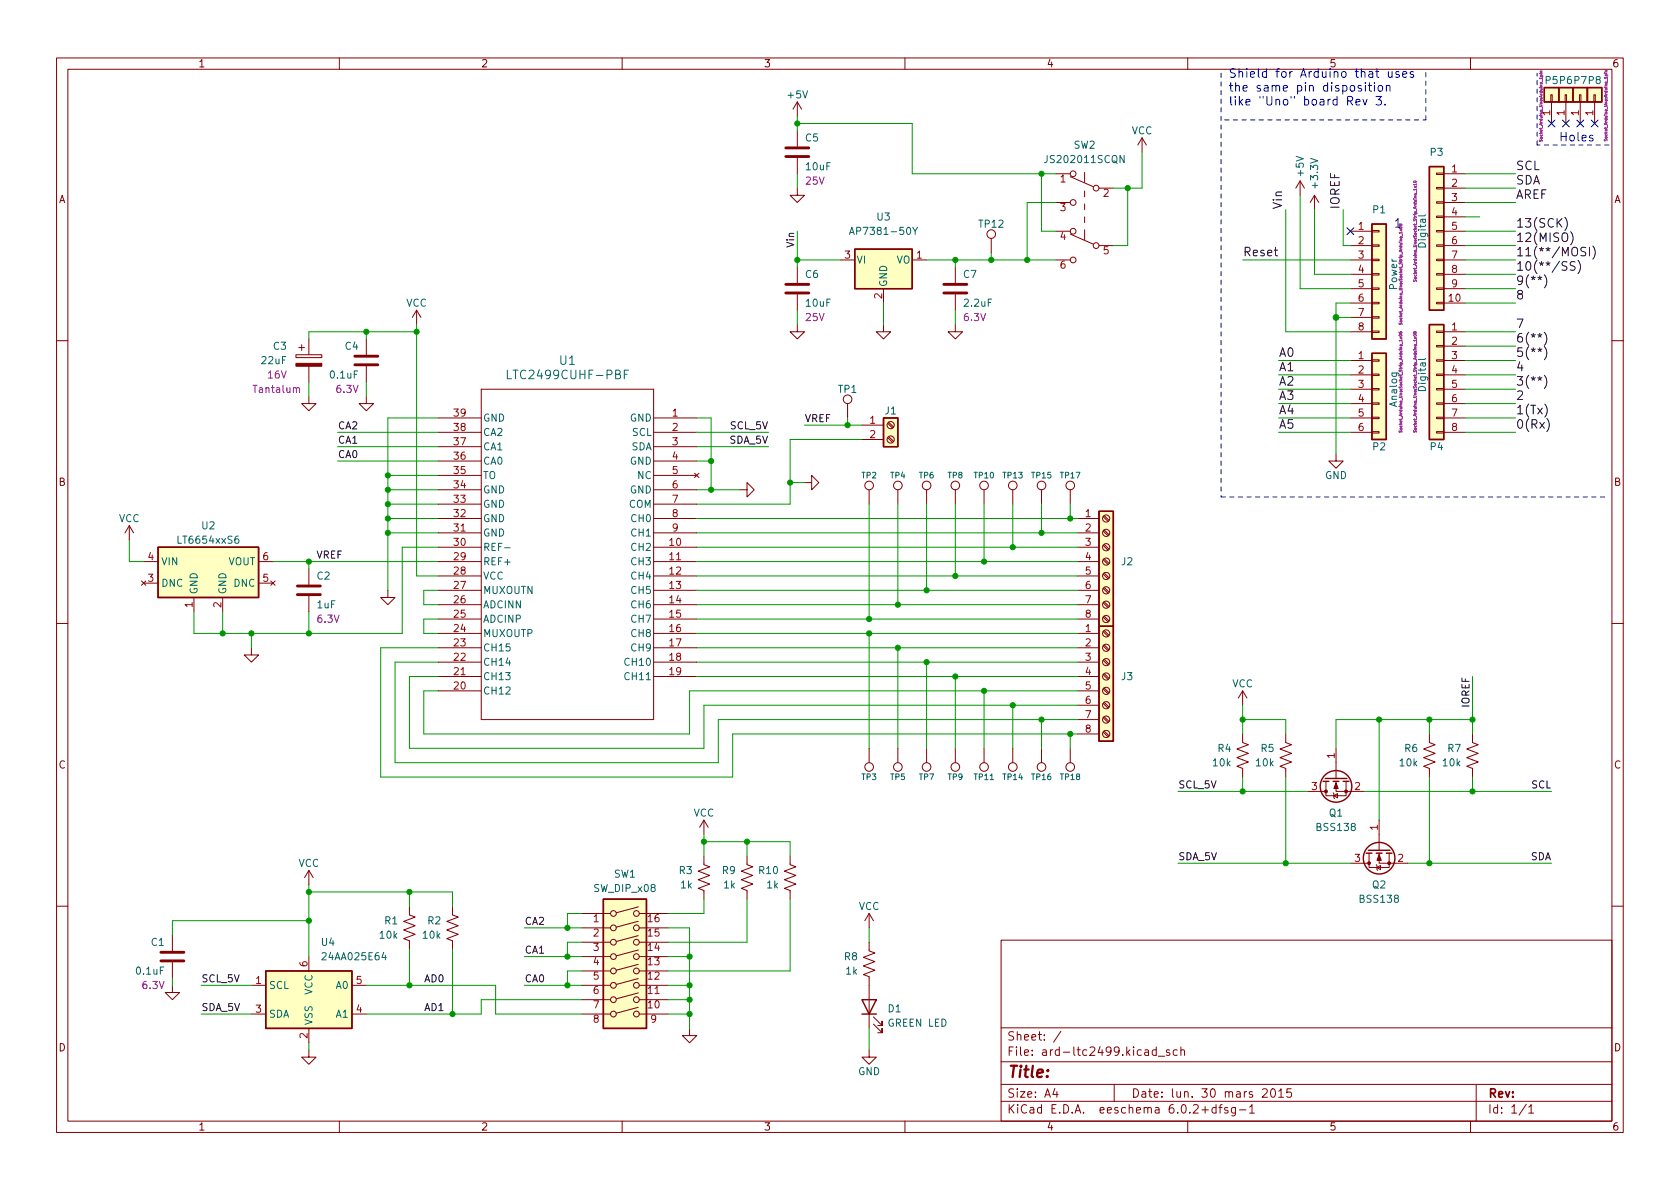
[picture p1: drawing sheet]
<svg xmlns="http://www.w3.org/2000/svg" width="297mm" height="210mm" viewBox="0 0 297 210" stroke-linecap="round" stroke-linejoin="round" font-family="sans-serif">
<g fill="none" stroke="#840000" stroke-width=".18">
<path d="M10 10.2h277v190.1h-277zM12 12.2h273v186.1h-273zM60 10.2v2M110 10.2v2M141 18v2.6M141 18l-.8 1.3M141 18l.7 1.3M160 10.2v2M210 10.2v2M260 10.2v2M274.2 16.8h.2v1.2h-.2zM274.3 18v3.8"/>
<path d="M276.7 16.8h.3v1.2h-.3zM276.9 18v3.8M279.3 16.8h.2v1.2h-.2zM279.4 18v3.8M281.8 16.8h.3v1.2h-.3zM281.9 18v3.8M141 33.3v1.2h1.2l-1.2 1.3-1.3-1.3h1.3M141 23.1v2.8M141 27.9v2.8M186.7 30.7h2.5M186.7 35.8h2.5M189.2 31.2l4.1 1.8"/>
<path d="M191.8 30.5v1.8M191.8 33.8v1M191.8 36.1v1M191.8 38.3v1.1M194.3 33.3h2.5M201.9 24.4l-.7 1.2M201.9 24.4v2.5M201.9 24.4l.8 1.2M229.9 32l-.8 1.3M229.9 32v2.5M229.9 32l.7 1.3M232.4 34.5l-.8 1.3"/>
<path d="M232.4 34.5v2.6M232.4 34.5l.8 1.3M254 38.2h1.3v.3h-1.3zM254 35.7h1.3v.2h-1.3zM254 33.1h1.3v.3h-1.3zM254 30.6h1.3v.3h-1.3zM255.3 30.7h3.8M255.3 33.3h3.8M255.3 35.8h3.8M255.3 38.3h3.8M54.6 59.9v2.8M64.8 59.9v2.8"/>
<path d="M73.7 54.9l-.8 1.2M73.7 54.9v2.5M73.7 54.9l.7 1.2M141 57.4v1.3h1.2l-1.2 1.2-1.3-1.2h1.3M141 47.2v2.8M141 52.1v2.8M148.6 46h2.5M156.2 57.4v1.3h1.3l-1.3 1.2-1.3-1.2h1.3M156.2 51v2.6M161.3 46h2.5M168.9 57.4v1.3h1.3l-1.3 1.2-1.3-1.2h1.3M168.9 47.2v2.8"/>
<path d="M168.9 52.1v2.8M175.3 42.2v2.5M186.7 46h2.5M186.7 40.9h2.5M189.2 41.4l4.1 1.8M191.8 40.6v1.8M194.3 43.4h2.5M238.8 46h3.8M238.8 40.9h3.8M238.8 43.4h3.8M238.8 58.7h3.8M238.8 53.6h3.8"/>
<path d="M238.8 48.5h3.8M238.8 51h3.8M238.8 56.1h3.8M242.6 58.5h1.2v.3h-1.2zM242.6 56h1.2v.3h-1.2zM242.6 53.5h1.2v.2h-1.2zM242.6 50.9h1.2v.3h-1.2zM242.6 48.4h1.2v.2h-1.2zM242.6 45.8h1.2v.3h-1.2zM242.6 43.3h1.2v.3h-1.2zM242.6 40.8h1.2v.2h-1.2zM254 58.5h1.3v.3h-1.3z"/>
<path d="M254 53.5h1.3v.2h-1.3zM254 50.9h1.3v.3h-1.3zM254 48.4h1.3v.2h-1.3zM254 45.8h1.3v.3h-1.3zM254 43.3h1.3v.3h-1.3zM254 40.8h1.3v.2h-1.3zM255.3 46h3.8M255.3 40.9h3.8M255.3 43.4h3.8M255.3 58.7h3.8M255.3 53.6h3.8M255.3 48.5h3.8"/>
<path d="M255.3 51h3.8M10 60.2h2M52.3 62.7h4.6v.5h-4.6zM52.8 61.5h1M53.3 61v1M54.6 70.1v1.3h1.3l-1.3 1.2-1.3-1.2h1.3M54.6 64.8v2.8M64.8 70.1v1.3h1.2l-1.2 1.2-1.3-1.2h1.3M64.8 64.8v2.8M77.5 73.9h7.6M77.5 76.4h7.6M77.5 79h7.6"/>
<path d="M85.1 68.8h30.5v58.4h-30.5zM115.6 73.9h7.6M115.6 76.4h7.6M115.6 79h7.6M149.9 71.4v2.5M152.4 75.2h3.8M152.4 77.7h3.8M156.9 77.4l.9 .8M156.9 74.8l.9 .9M157.1 77.2l.9 .8M157.1 74.7l.9 .8M238.8 68.8h3.8"/>
<path d="M238.8 73.9h3.8M238.8 76.4h3.8M238.8 63.7h3.8M238.8 66.3h3.8M238.8 71.4h3.8M242.6 76.3h1.2v.3h-1.2zM242.6 73.8h1.2v.2h-1.2zM242.6 71.2h1.2v.3h-1.2zM242.6 68.7h1.2v.3h-1.2zM242.6 66.2h1.2v.2h-1.2zM242.6 63.6h1.2v.3h-1.2zM254 76.3h1.3v.3h-1.3z"/>
<path d="M254 73.8h1.3v.2h-1.3zM254 71.2h1.3v.3h-1.3zM254 68.7h1.3v.3h-1.3zM254 66.2h1.3v.2h-1.3zM254 63.6h1.3v.3h-1.3zM254 61.1h1.3v.2h-1.3zM255.3 68.8h3.8M255.3 73.9h3.8M255.3 76.4h3.8M255.3 63.7h3.8M255.3 66.3h3.8M255.3 71.4h3.8"/>
<path d="M255.3 61.2h3.8M285 60.2h2M22.9 93l-.8 1.2M22.9 93v2.5M22.9 93l.7 1.2M25.4 99.3h2.5M45.7 99.3h2.6M77.5 99.3h7.6M77.5 96.8h7.6M77.5 94.2h7.6M77.5 91.7h7.6M77.5 89.1h7.6"/>
<path d="M77.5 86.6h7.6M77.5 84.1h7.6M77.5 81.5h7.6M115.6 99.3h7.6M115.6 96.8h7.6M115.6 94.2h7.6M115.6 91.7h7.6M115.6 89.1h7.6M115.6 86.6h7.6M115.6 84.1h7.6M115.6 81.5h7.6M122.8 83.7l.8 .7"/>
<path d="M123.6 83.7l-.8 .7M130.8 86.6h1.3v-1.3l1.2 1.3-1.2 1.3v-1.3M142.2 85.3h1.3v-1.2l1.3 1.2-1.3 1.3v-1.3M153.7 86.6v2.5M158.7 86.6v2.5M163.8 86.6v2.5M168.9 86.6v2.5M174 86.6v2.5M179.1 86.6v2.5M184.1 86.6v2.5M189.2 86.6v2.5M190.5 99.3h3.8"/>
<path d="M190.5 96.8h3.8M190.5 94.2h3.8M190.5 91.7h3.8M195 99l.9 .8M195 96.4l.9 .9M195 93.9l.9 .8M195 91.4l.9 .8M195.2 98.8l.9 .8M195.2 96.3l.9 .8M195.2 93.7l.9 .9M195.2 91.2l.9 .8M236.2 80.3v1.2h1.3l-1.3 1.3-1.3-1.3h1.3"/>
<path d="M10 110.2h2M25 102.7l.8 .8M25.4 103.1h2.5M25.8 102.7l-.8 .8M34.3 105.7v2.5M39.4 105.7v2.5M44.4 114.5v1.3h1.3l-1.3 1.3-1.2-1.3h1.2M45.7 103.1h2.6M47.9 102.7l.7 .8M48.6 102.7l-.7 .8M54.6 100.6v2.8M54.6 105.4v2.8"/>
<path d="M68.6 104.4v1.3h1.2l-1.2 1.2-1.3-1.2h1.3M77.5 112h7.6M77.5 114.5h7.6M77.5 117.1h7.6M77.5 119.6h7.6M77.5 101.8h7.6M77.5 104.4h7.6M77.5 106.9h7.6M77.5 109.5h7.6M115.6 112h7.6M115.6 114.5h7.6M115.6 117.1h7.6"/>
<path d="M115.6 119.6h7.6M115.6 101.8h7.6M115.6 104.4h7.6M115.6 106.9h7.6M115.6 109.5h7.6M190.5 112h3.8M190.5 114.5h3.8M190.5 117.1h3.8M190.5 119.6h3.8M190.5 101.8h3.8M190.5 104.4h3.8M190.5 106.9h3.8"/>
<path d="M190.5 109.5h3.8M195 119.3l.9 .8M195 116.8l.9 .8M195 114.2l.9 .9M195 111.7l.9 .8M195 109.1l.9 .9M195 106.6l.9 .8M195 104.1l.9 .8M195 101.5l.9 .9M195.2 119.1l.9 .9M195.2 116.6l.9 .8M195.2 114l.9 .9"/>
<path d="M195.2 111.5l.9 .8M195.2 109l.9 .8M195.2 106.4l.9 .9M195.2 103.9l.9 .8M195.2 101.3l.9 .9M285 110.2h2M77.5 122.2h7.6M153.7 132.3v2.6M158.7 132.3v2.6M163.8 132.3v2.6M168.9 132.3v2.6M174 132.3v2.6"/>
<path d="M179.1 132.3v2.6M184.1 132.3v2.6M189.2 132.3v2.6M190.5 122.2h3.8M190.5 124.7h3.8M190.5 127.2h3.8M190.5 129.8h3.8M195 129.5l.9 .8M195 126.9l.9 .9M195 124.4l.9 .8M195 121.8l.9 .9M195.2 129.3l.9 .8"/>
<path d="M195.2 126.7l.9 .9M195.2 124.2l.9 .8M195.2 121.7l.9 .8M219.7 129.8v1.5l1 .4-2 .8 2 .7-2 .8 2 .7-2 .8 1 .4v1.5M219.7 122.2l-.8 1.2M219.7 122.2v2.5M219.7 122.2l.8 1.2M227.3 129.8v1.5l1 .4-2 .8 2 .7-2 .8 2 .7-2 .8 1 .4v1.5M231.1 139.9h3.3M234.4 138.2v2.5h3.6v-2.5M236.2 138.2v1.7h5.1M236.2 132.3v5.4"/>
<path d="M252.7 129.8v1.5l1 .4-2 .8 2 .7-2 .8 2 .7-2 .8 1 .4v1.5M260.3 129.8v1.5l1.1 .4-2.1 .8 2.1 .7-2.1 .8 2.1 .7-2.1 .8 1 .4v1.5M54.6 153.9v2.6M54.6 153.9l-.8 1.3M54.6 153.9l.8 1.3M124.5 151.4v1.5l1 .4-2.1 .7 2.1 .8-2.1 .8 2.1 .7-2.1 .8 1.1 .4v1.5M124.5 145v2.6M124.5 145l-.8 1.3M124.5 145l.7 1.3M132.1 151.4v1.5l1 .4-2 .7 2 .8-2 .8 2 .7-2 .8 1 .4v1.5M139.7 151.4v1.5l1 .4-2 .7 2 .8-2 .8 2 .7-2 .8 1 .4v1.5M235.7 140.2l.1 .1v.8l.2 .1"/>
<path d="M235.8 140.7l.7-.4v.8zM238.8 152.6h3.3M242.1 150.9v2.5h3.5v-2.5M243.3 152.9l.2 .1v.8l.1 .1M243.5 153.4l.6-.4v.8zM243.8 150.9v1.7h5.1M243.8 145v5.4M10 160.2h2M30.5 174.2v1.3h1.2l-1.2 1.3-1.3-1.3h1.3M30.5 165.3v2.8M30.5 170.2v2.8M44.4 174.2h2.6"/>
<path d="M44.4 179.3h2.6M54.6 169.2v2.5M62.2 174.2h2.6M62.2 179.3h2.6M72.4 160.3v1.5l1 .4-2 .7 2 .8-2 .8 2 .7-2 .8 1 .4v1.5M80 160.3v1.5l1 .4-2 .7 2 .8-2 .8 2 .7-2 .8 1 .4v1.5M102.9 174.2h5M102.9 179.3h5M102.9 161.5h5M102.9 176.8h5M102.9 171.7h5M102.9 169.2h5"/>
<path d="M102.9 166.6h5M102.9 164.1h5M112.9 178.1l-3.9 1.1M112.9 175.6l-3.9 1M112.9 173l-3.9 1.1M112.9 170.5l-3.9 1.1M112.9 168l-3.9 1M112.9 165.4l-3.9 1.1M112.9 162.9l-3.9 1.1M112.9 160.4l-3.9 1M113 174.2h5.1M113 179.3h5.1"/>
<path d="M113 161.5h5.1M113 176.8h5.1M113 171.7h5.1M113 169.2h5.1M113 166.6h5.1M113 164.1h5.1M153.7 166.6v1.5l1 .4-2 .8 2 .7-2 .8 2 .8-2 .7 1 .4v9.2M153.7 161.5v2.6M153.7 161.5l-.8 1.3M153.7 161.5l.7 1.3M154.4 179.8l1.6 1.6v-.8v.8h-.8M177 166.3h108v32h-108z"/>
<path d="M285 160.2h2M54.6 185.7v1.2h1.3l-1.3 1.3-1.3-1.3h1.3M54.6 181.9v2.5M60 198.3v2M110 198.3v2M121.9 181.9v1.2h1.3l-1.3 1.3-1.3-1.3h1.3M153.7 185.7v1.2h1.2l-1.2 1.3-1.3-1.3h1.3M154.4 181.1l1.6 1.5v-.7v.7h-.8M160 198.3v2M177 194.8h108M177 191.8h108M177 187.8h108"/>
<path d="M177 181.8h108M186.5 192.5l-.4 1h1M186.9 193v1M187.6 182.4l-1.3 1.9M197 191.8v3M204.4 185.7l-.4-.1-.3 .3v.4l.2 .3h.5M204.4 185.1v1.5M204.8 186.8h1.1M206.8 185.7l-.4-.1-.2 .2 .1 .3 .5 .1v.4h-.6M208.1 185.7l-.4-.1-.3 .3v.4l.2 .3h.5M208.8 185.8l.2-.2 .4 .1v.9M208.8 185.1v1.5"/>
<path d="M210 198.3v2M215 195.9l-.4-.1-.3 .3v.4l.1 .3h.6M215 195.3v1.5M215.5 195.8h.6M216.1 195.3l-.4 .2v1.3M217.1 195.9l-.4-.1-.2 .2 .1 .3 .5 .1v.4h-.6M218.4 195.8v1.2l-.3 .3h-.3M218.4 195.9l-.4-.1-.3 .3v.4l.2 .3h.5M219.1 196.3h1.2M220.9 195.8l.5-.5v1.5M220.9 196.8h.9M223.2 192.7l.6-.2 .2 .2 .1 .3-1 1h1"/>
<path d="M224.8 192.7l.2-.2a.81 .81 0 0 1 .6 .7 .81 .81 0 0 1-.3 .8h-.2a.81 .81 0 0 1-.3-1.3zM226.1 193l.4-.5v1.5M226.1 194h.8M228.3 192.5h-.7l-.1 .7 .2-.1 .5 .1 .2 .2-.1 .5-.2 .1-.6-.1M260 198.3v2M261 191.8v6.5M269.9 195.3l-1.3 1.9M270.3 195.8l.4-.5v1.5M270.3 196.8h.9"/>
<circle cx="189.7" cy="35.8" r=".51"/>
<circle cx="189.7" cy="30.7" r=".51"/>
<circle cx="193.8" cy="33.3" r=".51"/>
<circle cx="175.3" cy="41.4" r=".76"/>
<circle cx="189.7" cy="40.9" r=".51"/>
<circle cx="189.7" cy="46" r=".51"/>
<circle cx="193.8" cy="43.4" r=".51"/>
<circle cx="149.9" cy="70.6" r=".76"/>
<circle cx="157.5" cy="75.2" r=".63"/>
<circle cx="157.5" cy="77.7" r=".63"/>
<circle cx="153.7" cy="85.8" r=".76"/>
<circle cx="158.7" cy="85.8" r=".76"/>
<circle cx="163.8" cy="85.8" r=".76"/>
<circle cx="168.9" cy="85.8" r=".76"/>
<circle cx="174" cy="85.8" r=".76"/>
<circle cx="179.1" cy="85.8" r=".76"/>
<circle cx="184.1" cy="85.8" r=".76"/>
<circle cx="189.2" cy="85.8" r=".76"/>
<circle cx="195.6" cy="94.2" r=".63"/>
<circle cx="195.6" cy="96.8" r=".63"/>
<circle cx="195.6" cy="91.7" r=".63"/>
<circle cx="195.6" cy="99.3" r=".63"/>
<circle cx="195.6" cy="101.8" r=".63"/>
<circle cx="195.6" cy="119.6" r=".63"/>
<circle cx="195.6" cy="114.5" r=".63"/>
<circle cx="195.6" cy="109.5" r=".63"/>
<circle cx="195.6" cy="117.1" r=".63"/>
<circle cx="195.6" cy="104.4" r=".63"/>
<circle cx="195.6" cy="106.9" r=".63"/>
<circle cx="195.6" cy="112" r=".63"/>
<circle cx="153.7" cy="135.6" r=".76"/>
<circle cx="158.7" cy="135.6" r=".76"/>
<circle cx="163.8" cy="135.6" r=".76"/>
<circle cx="168.9" cy="135.6" r=".76"/>
<circle cx="174" cy="135.6" r=".76"/>
<circle cx="179.1" cy="135.6" r=".76"/>
<circle cx="184.1" cy="135.6" r=".76"/>
<circle cx="189.2" cy="135.6" r=".76"/>
<circle cx="195.6" cy="124.7" r=".63"/>
<circle cx="195.6" cy="122.2" r=".63"/>
<circle cx="195.6" cy="127.2" r=".63"/>
<circle cx="195.6" cy="129.8" r=".63"/>
<circle cx="108.5" cy="166.6" r=".51"/>
<circle cx="108.5" cy="179.3" r=".51"/>
<circle cx="108.5" cy="164.1" r=".51"/>
<circle cx="108.5" cy="176.8" r=".51"/>
<circle cx="108.5" cy="174.2" r=".51"/>
<circle cx="108.5" cy="169.2" r=".51"/>
<circle cx="108.5" cy="161.5" r=".51"/>
<circle cx="108.5" cy="171.7" r=".51"/>
<circle cx="112.5" cy="179.3" r=".51"/>
<circle cx="112.5" cy="161.5" r=".51"/>
<circle cx="112.5" cy="166.6" r=".51"/>
<circle cx="112.5" cy="169.2" r=".51"/>
<circle cx="112.5" cy="164.1" r=".51"/>
<circle cx="112.5" cy="176.8" r=".51"/>
<circle cx="112.5" cy="174.2" r=".51"/>
<circle cx="112.5" cy="171.7" r=".51"/>
</g>
<path d="M138.9 27.7h4.1M138.9 26.2h4.1M138.9 51.8h4.1M138.9 50.3h4.1M166.9 51.8h4M166.9 50.3h4M62.7 64.5h4.1M62.7 63h4.1M52.6 105.2h4M52.6 103.6h4M28.4 169.9h4.1M28.4 168.4h4.1" fill="none" stroke="#840000" stroke-width=".51"/>
<g fill="#ffffc2" stroke="#ffffc2" stroke-width=".18">
<path d="M156.2 73.9h2.5v5.1h-2.5z"/>
<path d="M27.9 96.8h17.8v8.9h-17.8z"/>
<path d="M194.3 110.7h2.5v20.4h-2.5z"/>
<path d="M47 171.7h15.2v10.2h-15.2z"/>
<path d="M151.1 44.1h10.2v6.9h-10.2z"/>
<path d="M242.6 62.5h2.5v15.2h-2.5z"/>
<path d="M252.7 57.4h2.6v20.3h-2.6z"/>
<path d="M194.3 90.4h2.5v20.3h-2.5z"/>
<path d="M275.6 15.5h2.5v2.5h-2.5z"/>
<path d="M278.1 15.5h2.6v2.5h-2.6z"/>
<path d="M106.7 159h7.6v22.9h-7.6z"/>
<path d="M252.7 29.5h2.6v25.4h-2.6z"/>
<path d="M242.6 39.6h2.5v20.3h-2.5z"/>
<path d="M273 15.5h2.6v2.5h-2.6z"/>
<path d="M280.7 15.5h2.5v2.5h-2.5z"/>
</g>
<g fill="none" stroke="#840000" stroke-width=".25">
<path d="M273 15.5h2.6v2.5h-2.6zM275.6 15.5h2.5v2.5h-2.5zM278.1 15.5h2.6v2.5h-2.6zM280.7 15.5h2.5v2.5h-2.5zM242.6 39.6h2.5v20.3h-2.5zM252.7 29.5h2.6v25.4h-2.6zM151.1 44.1h10.2v6.9h-10.2zM252.7 57.4h2.6v20.3h-2.6zM156.2 73.9h2.5v5.1h-2.5zM242.6 62.5h2.5v15.2h-2.5zM27.9 96.8h17.8v8.9h-17.8zM194.3 90.4h2.5v20.3h-2.5z"/>
<path d="M194.3 110.7h2.5v20.4h-2.5zM233.9 138.2h1M234.3 137.7h3.8M235.7 138.2h1M237.5 138.2h1M106.7 159h7.6v22.9h-7.6zM241.6 150.9h1M241.9 150.4h3.8M243.3 150.9h1M245.1 150.9h1M47 171.7h15.2v10.2h-15.2zM152.4 176.8h2.5l-1.2 2.5z"/>
<path d="M152.4 179.3h2.5"/>
<circle cx="236.2" cy="139.1" r="2.79"/>
<circle cx="243.8" cy="151.8" r="2.79"/>
</g>
<g fill="none" stroke="#006464" stroke-width=".18">
<path d="M198.8 27.5v1.3l-.8-1.3v1.3M252 38l-.1 .2h-1.1M150.2 41.5l.4-1.3 .4 1.3M150.3 41.1h.6M161.4 40.2l.4 .7 .4-.7M161.8 40.9v.6M89.7 65.5v1.5h.7M110.4 66.2h.5M111.1 65.5h-.7v1.5M252 63.4l-.1 .2h-1.1M42.1 94.8l-.3 .1a.85 .85 0 0 0 0 1.2l.4-.1v-.5l-.2-.2h-.4l-.1 .2M89.2 96.9h1"/>
<path d="M67.8 168.4l-.3 .9h.8"/>
</g>
<g fill="none" stroke="#840084" stroke-width=".18">
<path d="M272.2 13h.1M272.3 13.5h.5M272.3 13h.4M272.3 12.8h.4M272.4 13.5v-.3l.2 .1v.2M272.7 12.5l-.3 .1v.2M283.6 12.9h.1M283.8 12.9h.3M283.8 12.7h.3M284.1 13.4v-.2h-.3v.2h.5M284.1 12.5h-.3l.1 .2M250 32a.24 .24 0 0 1 .2 0 .24 .24 0 0 1 .2 .2 .24 .24 0 0 1-.3 .1 .24 .24 0 0 1-.2-.2z"/>
<path d="M250.1 32.9l.3 .3M250.4 32.6h-.5l.2 .2M250.4 32.5v.3M250.4 33.4v.3M250.4 32.9l-.3 .3M272.2 24.7v.3l.4-.3v.3M283.7 24.6v.3l.4-.3v.3M247.4 58.7l.1 .2 .3 .1v-.3h-.2l.1 .3M247.4 59.2a.24 .24 0 0 1 .3-.1 .24 .24 0 0 1 .2 .3h-.1a.24 .24 0 0 1-.2 .1 .24 .24 0 0 1-.2-.3zM247.4 57.1v.3l.4-.3 .1 .3M247.5 59.6l.4 .3M247.9 41v.3"/>
<path d="M247.9 59.6l-.4 .3M249.9 49.5l.1 .3 .3-.3 .1 .3M250 59.2a.24 .24 0 0 1 .2-.1 .24 .24 0 0 1 .2 .3 .24 .24 0 0 1-.3 .1 .24 .24 0 0 1-.2-.3zM250.1 59.6l.3 .3M250.1 58.8l.1-.1 .2 .1-.2 .2-.1-.3h-.2l.1 .2h.1M250.4 59.6l-.3 .3M52.4 68.7l.2-.1h.3l.1 .8M247.4 76.2v.2l.4-.2 .1 .2M247.9 60v.3M249.9 76.2l.1 .2 .3-.2 .1 .2M250.4 60v.3"/>
</g>
<g fill="#840000" stroke="#840000" stroke-width=".18">
<path d="M243.8 151.1l.4 1h-.7z"/>
<path d="M236.2 138.4l.4 1h-.8z"/>
<path d="M52.3 64.3h4.6v.5h-4.6z"/>
<circle cx="245.6" cy="152.6" r=".25"/>
<circle cx="242.1" cy="152.6" r=".25"/>
<circle cx="238" cy="139.9" r=".25"/>
<circle cx="234.4" cy="139.9" r=".25"/>
</g>
<g fill="none" stroke="#0f0f0f" stroke-width=".18">
<path d="M276.7 38.4a1.75 1.75 0 0 1 0 2.3M273.1 58.7a1.74 1.74 0 0 1 0 2.4M273.1 48.6a1.74 1.74 0 0 1 0 2.3M277.7 41a1.75 1.75 0 0 1 0 2.3M278.5 46.3h-.6l-.3 .3 .2 .3 .6 .3v.4l-.2 .2-.6-.1M279 46a1.74 1.74 0 0 1 0 2.4M280.4 43.8l-.6-.1-.3 .3 .2 .4 .6 .3v.4l-.2 .1h-.6M281 43.7v1.5M281.6 43.5a1.75 1.75 0 0 1 0 2.3M273.1 66.4a1.74 1.74 0 0 1 0 2.3M273.1 61.3a1.74 1.74 0 0 1 0 2.3M273.1 71.4a1.75 1.75 0 0 1 0 2.4"/>
<path d="M273.5 74a1.75 1.75 0 0 1 0 2.3"/>
</g>
<g fill="none" stroke="#0000c2" stroke-width=".18">
<path d="M239.7 18.1l.8-.2-.1-.3h-.4l-.3 .2 .1 .7h.6M240.7 15.2l-.4-.1-.2 .2 .1 .2 .5 .2v.4h-.6M241 17.6l.3 1 .4-1M241.4 14.6v.1M241.4 15.1v1M241.9 15.1h.6M242.1 14.6v1.3l.4 .2M243 14.6v.1M243 15.1v1M243.3 17.1h.9l-.5 .5 .5 .2v.6l-.2 .2h-.5l-.2-.2M243.7 15.3l.3-.2 .4 .2 .1 .5-.2 .3h-.3l-.3-.1zM244.9 18.4v.2"/>
<path d="M245.1 15.3l.2-.2 .4 .1 .1 .9M245.1 15.1v1M245.5 12.7v.9l.4 .1 .2-.2M246.1 12.7v1M247.4 12.7h-.4l-.2 .2 .1 .2 .5 .1v.4h-.6M248 13.2l.7-.2v-.3h-.5l-.2 .2 .1 .7h.6M249.9 12.7h-.4l-.2 .2 .1 .2 .5 .1v.4h-.6M281.6 24l-.3-.1-.3 .2 .1 .2 .5 .2v.4h-.6"/>
</g>
<path d="M215.9 12.9v75M216.5 21.2h35.6M252.1 21.2v-8.9M271.8 25.6v-12.7M284.5 25.6h-12.7M215.9 87.9h68.6" fill="none" stroke="#0000c2" stroke-width=".18" stroke-dasharray=".8 .8"/>
<g fill="none" stroke="#009600" stroke-width=".18">
<path d="M141 20.6v2.5M141 30.7v2.6M141 21.8h20.3v8.9h25.4M184.1 30.7v10.2h2.6M186.7 35.8h-5.1v10.2M199.4 33.3v10.1h-2.6M201.9 26.9v6.4h-5.1M227.3 37.1v21.6h11.5M229.9 34.5v16.5h8.9M232.4 37.1v11.4h6.4M237.5 37.1v6.3h1.3M259.1 35.8h8.9"/>
<path d="M259.1 33.3h8.9M259.1 38.3h2.5M259.1 30.7h8.9M64.8 58.7v1.2M73.7 58.7h-19.1v1.2M73.7 57.4v44.4h3.8M141 40.9v6.3M141 54.9v2.5M141 46h7.6M156.2 53.6v3.8M163.8 46h22.9M168.9 46v1.2"/>
<path d="M168.9 54.9v2.5M175.3 44.7v1.3M219.7 46h19.1M236.2 56.1h2.6M238.8 53.6h-2.6v26.7M259.1 53.6h8.9M259.1 58.7h8.9M259.1 48.5h8.9M259.1 40.9h8.9M259.1 51h8.9M259.1 43.4h8.9M259.1 46h8.9"/>
<path d="M54.6 67.6v2.5M59.7 76.4h17.8M59.7 79h17.8M64.8 67.6v2.5M77.5 73.9h-8.9v30.5M123.2 76.4h12.7M123.2 73.9h2.5v12.7M123.2 79h12.7M142.2 75.2h10.2M149.9 73.9v1.3M152.4 77.7h-12.7v11.4h-16.5M226.1 68.8h12.7"/>
<path d="M226.1 76.4h12.7M226.1 73.9h12.7M226.1 63.7h12.7M226.1 66.3h12.7M226.1 71.4h12.7M259.1 68.8h8.9M259.1 76.4h8.9M259.1 73.9h8.9M259.1 63.7h8.9M259.1 66.3h8.9M259.1 71.4h8.9M259.1 61.2h8.9"/>
<path d="M22.9 95.5v3.8h2.5M48.3 99.3h29.2M54.6 99.3v1.3M59.7 81.5h17.8M68.6 91.7h8.9M68.6 94.2h8.9M68.6 89.1h8.9M68.6 84.1h8.9M68.6 86.6h8.9M77.5 96.8h-6.4v15.2h-36.8v-3.8M123.2 99.3h67.3M123.2 91.7h67.3"/>
<path d="M123.2 94.2h67.3M123.2 96.8h67.3M123.2 81.5h2.5M123.2 86.6h7.6M139.7 85.3h2.5M153.7 89.1v20.4M158.7 89.1v17.8M163.8 89.1v15.3M168.9 89.1v12.7M174 89.1v10.2M179.1 89.1v7.7M184.1 89.1v5.1"/>
<path d="M189.2 89.1v2.6M39.4 108.2v3.8M44.4 112v2.5M54.6 108.2v3.8M77.5 109.5h-2.6v2.5h2.6M77.5 117.1h-7.7v17.8h57.2v-7.7h63.5M77.5 114.5h-10.2v22.9h62.2v-7.6h61M77.5 119.6h-5.1v12.7h52.1v-7.6h66M77.5 104.4h-2.6v2.5h2.6M123.2 109.5h67.3M123.2 117.1h67.3M123.2 114.5h67.3"/>
<path d="M123.2 112h67.3M123.2 101.8h67.3M123.2 106.9h67.3M123.2 104.4h67.3M123.2 119.6h67.3M153.7 112v20.3M158.7 114.5v17.8M163.8 117.1v15.2M168.9 119.6v12.7M260.3 119.6v10.2M77.5 122.2h-2.6v7.6h47v-7.6h68.6M174 122.2v10.1"/>
<path d="M179.1 124.7v7.6M184.1 127.2v5.1M189.2 129.8v2.5M208.3 139.9h22.8M219.7 127.2h7.6v2.6M219.7 124.7v5.1M219.7 137.4v2.5M227.3 137.4v15.2M241.3 139.9h33M243.8 127.2v17.8M252.7 127.2v2.6M252.7 137.4v15.2"/>
<path d="M260.3 127.2h-24.1v5.1M260.3 137.4v2.5M54.6 156.5v12.7M54.6 157.7h25.4v2.6M72.4 157.7v2.6M124.5 148.8h15.2v2.6M124.5 147.6v3.8M124.5 159v2.5h-6.4M132.1 159v7.6h-14M132.1 148.8v2.6M139.7 159v12.7h-21.6M208.3 152.6h30.5"/>
<path d="M248.9 152.6h25.4M30.5 173v1.2M35.6 174.2h8.8M35.6 179.3h8.8M54.6 162.8h-24.1v2.5M64.8 174.2h22.8v5.1h15.3M72.4 167.9v6.3M80 167.9v11.4M92.7 164.1h10.2M92.7 169.2h10.2M92.7 174.2h10.2M102.9 166.6h-2.6v2.6"/>
<path d="M102.9 171.7h-2.6v2.5M102.9 161.5h-2.6v2.6M102.9 176.8h-17.8v2.5h-20.3M118.1 164.1h3.8v17.8M118.1 169.2h3.8M118.1 174.2h3.8M118.1 176.8h3.8M118.1 179.3h3.8M153.7 164.1v2.5M54.6 184.4v1.3M153.7 181.9v3.8"/>
</g>
<path d="M273.7 21.2l1.2 1.2M274.9 21.2l-1.2 1.2M276.3 21.2l1.2 1.2M277.5 21.2l-1.2 1.2M278.8 21.2l1.2 1.2M280 21.2l-1.2 1.2M281.3 21.2l1.2 1.2M282.5 21.2l-1.2 1.2M238.2 40.3l1.2 1.2M239.4 40.3l-1.2 1.2" fill="none" stroke="#000084" stroke-width=".18"/>
<g fill="#009600" stroke="#009600" stroke-width=".18">
<circle cx="80" cy="179.3" r=".46"/>
<circle cx="100.3" cy="164.1" r=".46"/>
<circle cx="100.3" cy="174.2" r=".46"/>
<circle cx="100.3" cy="169.2" r=".46"/>
<circle cx="68.6" cy="84.1" r=".46"/>
<circle cx="68.6" cy="86.6" r=".46"/>
<circle cx="68.6" cy="89.1" r=".46"/>
<circle cx="73.7" cy="58.7" r=".46"/>
<circle cx="64.8" cy="58.7" r=".46"/>
<circle cx="121.9" cy="179.3" r=".46"/>
<circle cx="124.5" cy="148.8" r=".46"/>
<circle cx="132.1" cy="148.8" r=".46"/>
<circle cx="121.9" cy="176.8" r=".46"/>
<circle cx="121.9" cy="174.2" r=".46"/>
<circle cx="121.9" cy="169.2" r=".46"/>
<circle cx="54.6" cy="112" r=".46"/>
<circle cx="54.6" cy="99.3" r=".46"/>
<circle cx="68.6" cy="94.2" r=".46"/>
<circle cx="68.6" cy="91.7" r=".46"/>
<circle cx="54.6" cy="157.7" r=".46"/>
<circle cx="72.4" cy="157.7" r=".46"/>
<circle cx="54.6" cy="162.8" r=".46"/>
<circle cx="72.4" cy="174.2" r=".46"/>
<circle cx="44.4" cy="112" r=".46"/>
<circle cx="39.4" cy="112" r=".46"/>
<circle cx="174" cy="122.2" r=".46"/>
<circle cx="184.1" cy="127.2" r=".46"/>
<circle cx="179.1" cy="124.7" r=".46"/>
<circle cx="219.7" cy="127.2" r=".46"/>
<circle cx="189.2" cy="129.8" r=".46"/>
<circle cx="219.7" cy="139.9" r=".46"/>
<circle cx="227.3" cy="152.6" r=".46"/>
<circle cx="153.7" cy="109.5" r=".46"/>
<circle cx="125.7" cy="86.6" r=".46"/>
<circle cx="125.7" cy="81.5" r=".46"/>
<circle cx="163.8" cy="104.4" r=".46"/>
<circle cx="158.7" cy="106.9" r=".46"/>
<circle cx="168.9" cy="101.8" r=".46"/>
<circle cx="168.9" cy="119.6" r=".46"/>
<circle cx="163.8" cy="117.1" r=".46"/>
<circle cx="174" cy="99.3" r=".46"/>
<circle cx="179.1" cy="96.8" r=".46"/>
<circle cx="184.1" cy="94.2" r=".46"/>
<circle cx="189.2" cy="91.7" r=".46"/>
<circle cx="243.8" cy="127.2" r=".46"/>
<circle cx="252.7" cy="152.6" r=".46"/>
<circle cx="252.7" cy="127.2" r=".46"/>
<circle cx="260.3" cy="127.2" r=".46"/>
<circle cx="260.3" cy="139.9" r=".46"/>
<circle cx="158.7" cy="114.5" r=".46"/>
<circle cx="153.7" cy="112" r=".46"/>
<circle cx="141" cy="21.8" r=".46"/>
<circle cx="149.9" cy="75.2" r=".46"/>
<circle cx="139.7" cy="85.3" r=".46"/>
<circle cx="181.6" cy="46" r=".46"/>
<circle cx="175.3" cy="46" r=".46"/>
<circle cx="168.9" cy="46" r=".46"/>
<circle cx="141" cy="46" r=".46"/>
<circle cx="184.1" cy="30.7" r=".46"/>
<circle cx="199.4" cy="33.3" r=".46"/>
<circle cx="236.2" cy="56.1" r=".51"/>
</g>
<text font-size="2.8" fill="#840000" x="178" y="190.6">Title:</text>
<g font-size="2.1" fill="#0000c2">
<text x="217.2" y="13.7">Shield for Arduino that uses</text>
<text x="217.2" y="16.2">the same pin disposition</text>
<text x="217.2" y="18.7">like &quot;Uno&quot; board Rev 3.</text>
<text x="275.6" y="25">Holes</text>
<text x="246.4" y="40.2">1</text>
</g>
<g font-size="2.1" fill="#0f0f0f">
<text x="268" y="30.1">SCL</text>
<text x="268" y="32.6">SDA</text>
<text x="268" y="35.2">AREF</text>
<text x="226.7" y="37.1" transform="rotate(-90 226.7 37.1)">Vin</text>
<text x="236.8" y="37.1" transform="rotate(-90 236.8 37.1)">IOREF</text>
<text x="268" y="40.2">13(SCK)</text>
<text x="219.7" y="45.3">Reset</text>
<text x="268" y="47.9">10(**/SS)</text>
<text x="268" y="45.3">11(**/MOSI)</text>
<text x="268" y="42.8">12(MISO)</text>
<text x="268" y="52.9">8</text>
<text x="268" y="50.4">9(**)</text>
<text x="268" y="58">7</text>
<text x="226.1" y="65.6">A1</text>
<text x="226.1" y="63.1">A0</text>
<text x="268" y="60.6">6(**)</text>
<text x="268" y="65.6">4</text>
<text x="268" y="63.1">5(**)</text>
<text x="226.1" y="70.7">A3</text>
<text x="226.1" y="68.2">A2</text>
<text x="268" y="70.7">2</text>
<text x="268" y="68.2">3(**)</text>
<text x="226.1" y="73.3">A4</text>
<text x="226.1" y="75.8">A5</text>
<text x="268" y="75.8">0(Rx)</text>
<text x="268" y="73.3">1(Tx)</text>
</g>
<g font-size="2.1" fill="#006464">
<text x="99" y="64.5">U1</text>
<text x="90.5" y="67.1">LTC2499CUHF-PBF</text>
</g>
<g font-size="2.1" fill="#840000">
<text x="178" y="184">Sheet: /</text>
<text x="178" y="186.7">File: ard-ltc2499.kicad_sch</text>
<text x="178" y="196.9">KiCad E.D.A. eeschema 6.0.2+dfsg-1</text>
<text x="178" y="194.1">Size: A4</text>
<text x="200" y="194.1">Date: lun. 30 mars 2015</text>
<text x="263" y="194.1">Rev:</text>
<text x="263" y="196.9">Id: 1/1</text>
</g>
<g font-size="1.8" fill="#840000">
<text x="35" y="11.9">1</text>
<text x="85" y="11.9">2</text>
<text x="135" y="11.9">3</text>
<text x="185" y="11.9">4</text>
<text x="285" y="11.9">6</text>
<text x="10.3" y="35.9">A</text>
<text x="285.3" y="35.9">A</text>
<text x="10.3" y="85.9">B</text>
<text x="285.3" y="85.9">B</text>
<text x="10.3" y="135.9">C</text>
<text x="285.3" y="135.9">C</text>
<text x="10.3" y="185.9">D</text>
<text x="285.3" y="185.9">D</text>
<text x="35" y="199.9">1</text>
<text x="85" y="199.9">2</text>
<text x="135" y="199.9">3</text>
<text x="185" y="199.9">4</text>
<text x="235" y="199.9">5</text>
<text x="285" y="199.9">6</text>
</g>
<text font-size="1.8" fill="#0000c2" x="235" y="11.9">5</text>
<g font-size="1.8" fill="#006464">
<text x="139.4" y="17.4">+5V</text>
<text x="273.2" y="14.9">P5 P6 P7 P8</text>
<text x="200.1" y="23.7">VCC</text>
<text x="142.4" y="25">C5</text>
<text x="185.2" y="28.8">JS202011SCQN</text>
<text x="189.9" y="26.3">SW2</text>
<text x="252.9" y="27.6">P3</text>
<text x="142.6" y="30.1">10uF</text>
<text x="230.5" y="31.1" transform="rotate(-90 230.5 31.1)">+5V</text>
<text x="233" y="33.1" transform="rotate(-90 233 33.1)">+3.3V</text>
<text x="151.1" y="41.5">AP7381-50Y</text>
<text x="155.1" y="39">U3</text>
<text x="173.1" y="40.3">TP12</text>
<text x="242.8" y="37.7">P1</text>
<text x="151.4" y="46.6">VI</text>
<text x="158.5" y="46.6">VO</text>
<text x="142.4" y="49.1">C6</text>
<text x="156.8" y="50.8" transform="rotate(-90 156.8 50.8)">GND</text>
<text x="170.4" y="49.1">C7</text>
<text x="71.8" y="54.2">VCC</text>
<text x="142.6" y="54.2">10uF</text>
<text x="170.6" y="54.2">2.2uF</text>
<text x="46.3" y="64.4">22uF</text>
<text x="48.4" y="61.8">C3</text>
<text x="61.1" y="61.8">C4</text>
<text x="58.5" y="66.9">0.1uF</text>
<text x="148.2" y="69.5">TP1</text>
<text x="85.3" y="77.1">CA2</text>
<text x="85.3" y="74.5">GND</text>
<text x="111.4" y="74.5">GND</text>
<text x="111.8" y="77.1">SCL</text>
<text x="156.5" y="73.3">J1</text>
<text x="85.3" y="82.2">CA0</text>
<text x="85.3" y="79.6">CA1</text>
<text x="111.4" y="82.2">GND</text>
<text x="111.6" y="79.6">SDA</text>
<text x="242.8" y="79.6">P2</text>
<text x="252.9" y="79.6">P4</text>
<text x="85.3" y="89.8">GND</text>
<text x="85.3" y="87.2">GND</text>
<text x="85.3" y="84.7">TO</text>
<text x="111.2" y="89.8">COM</text>
<text x="111.4" y="87.2">GND</text>
<text x="112.8" y="84.7">NC</text>
<text x="234.3" y="84.7">GND</text>
<text x="21" y="92.3">VCC</text>
<text x="35.7" y="93.6">U2</text>
<text x="85.3" y="94.9">GND</text>
<text x="85.3" y="92.3">GND</text>
<text x="111.8" y="92.3">CH0</text>
<text x="111.8" y="94.9">CH1</text>
<text x="28.4" y="99.9">VIN</text>
<text x="31.7" y="96.1">LT6654xxS6</text>
<text x="40.3" y="99.9">VOUT</text>
<text x="85.3" y="99.9">REF+</text>
<text x="85.3" y="97.4">REF-</text>
<text x="111.8" y="97.4">CH2</text>
<text x="111.8" y="99.9">CH3</text>
<text x="198.3" y="99.9">J2</text>
<text x="28.4" y="103.8">DNC</text>
<text x="34.9" y="105.2" transform="rotate(-90 34.9 105.2)">GND</text>
<text x="40" y="105.2" transform="rotate(-90 40 105.2)">GND</text>
<text x="41.4" y="103.8">DNC</text>
<text x="56.1" y="102.5">C2</text>
<text x="56.1" y="107.6">1uF</text>
<text x="85.3" y="107.6">ADCINN</text>
<text x="85.3" y="105">MUXOUTN</text>
<text x="85.3" y="102.5">VCC</text>
<text x="111.8" y="102.5">CH4</text>
<text x="111.8" y="105">CH5</text>
<text x="111.8" y="107.6">CH6</text>
<text x="85.3" y="112.6">MUXOUTP</text>
<text x="85.3" y="110.1">ADCINP</text>
<text x="111.8" y="110.1">CH7</text>
<text x="111.8" y="112.6">CH8</text>
<text x="85.3" y="117.7">CH14</text>
<text x="85.3" y="115.2">CH15</text>
<text x="110.8" y="117.7">CH10</text>
<text x="111.8" y="115.2">CH9</text>
<text x="85.3" y="122.8">CH12</text>
<text x="85.3" y="120.3">CH13</text>
<text x="110.8" y="120.3">CH11</text>
<text x="198.3" y="120.3">J3</text>
<text x="217.8" y="121.5">VCC</text>
<text x="214.5" y="135.5">10k</text>
<text x="215.4" y="133">R4</text>
<text x="222.1" y="135.5">10k</text>
<text x="223" y="133">R5</text>
<text x="247.5" y="135.5">10k</text>
<text x="248.4" y="133">R6</text>
<text x="255.2" y="135.5">10k</text>
<text x="256" y="133">R7</text>
<text x="122.6" y="144.4">VCC</text>
<text x="232.9" y="146.9">BSS138</text>
<text x="235" y="144.4">Q1</text>
<text x="52.7" y="153.3">VCC</text>
<text x="108.6" y="155.2">SW1</text>
<text x="120.1" y="154.6">R3</text>
<text x="127.7" y="154.6">R9</text>
<text x="134.2" y="154.6">R10</text>
<text x="105.1" y="157.7">SW_DIP_x08</text>
<text x="120.4" y="157.1">1k</text>
<text x="128" y="157.1">1k</text>
<text x="135.6" y="157.1">1k</text>
<text x="151.8" y="160.9">VCC</text>
<text x="240.5" y="159.6">BSS138</text>
<text x="242.7" y="157.1">Q2</text>
<text x="26.8" y="167.3">C1</text>
<text x="56.8" y="167.3">U4</text>
<text x="67.2" y="166">10k</text>
<text x="68" y="163.4">R1</text>
<text x="74.8" y="166">10k</text>
<text x="75.7" y="163.4">R2</text>
<text x="24.2" y="172.3">0.1uF</text>
<text x="57.3" y="169.8">24AA025E64</text>
<text x="149.3" y="169.8">R8</text>
<text x="149.6" y="172.3">1k</text>
<text x="47.5" y="174.9">SCL</text>
<text x="47.5" y="180">SDA</text>
<text x="55.2" y="175.9" transform="rotate(-90 55.2 175.9)">VCC</text>
<text x="59.5" y="180">A1</text>
<text x="59.5" y="174.9">A0</text>
<text x="157" y="179">D1</text>
<text x="55.2" y="181.4" transform="rotate(-90 55.2 181.4)">VSS</text>
<text x="157.1" y="181.5">GREEN LED</text>
<text x="151.7" y="190.1">GND</text>
</g>
<g font-size="1.8" fill="#840084">
<text x="274.1" y="20.4" transform="rotate(-90 274.1 20.4)">1</text>
<text x="142.5" y="32.6">25V</text>
<text x="252.1" y="43.6" transform="rotate(-90 252.1 43.6)">Digital</text>
<text x="247" y="51.2" transform="rotate(-90 247 51.2)">Power</text>
<text x="142.5" y="56.8">25V</text>
<text x="170.5" y="56.8">6.3V</text>
<text x="45" y="69.5">Tantalum</text>
<text x="47.4" y="66.9">16V</text>
<text x="59.5" y="69.5">6.3V</text>
<text x="247" y="71.8" transform="rotate(-90 247 71.8)">Analog</text>
<text x="252.1" y="69" transform="rotate(-90 252.1 69)">Digital</text>
<text x="56.2" y="110.1">6.3V</text>
<text x="25.3" y="174.9">6.3V</text>
</g>
<g font-size="1.8" fill="#a90000">
<text x="276.6" y="20.4" transform="rotate(-90 276.6 20.4)">1</text>
<text x="279.1" y="20.4" transform="rotate(-90 279.1 20.4)">1</text>
<text x="281.7" y="20.4" transform="rotate(-90 281.7 20.4)">1</text>
<text x="187.5" y="32.3">1</text>
<text x="195.1" y="34.8">2</text>
<text x="256.7" y="30.5">1</text>
<text x="256.7" y="33">2</text>
<text x="256.7" y="35.6">3</text>
<text x="187.5" y="37.3">3</text>
<text x="240.2" y="40.6">1</text>
<text x="256.7" y="38.1">4</text>
<text x="256.7" y="40.6">5</text>
<text x="149.4" y="45.7">3</text>
<text x="162.1" y="45.7">1</text>
<text x="187.5" y="42.4">4</text>
<text x="187.5" y="47.5">6</text>
<text x="195.1" y="45">5</text>
<text x="240.2" y="43.2">2</text>
<text x="240.2" y="45.7">3</text>
<text x="256.7" y="43.2">6</text>
<text x="256.7" y="45.7">7</text>
<text x="156" y="52.8" transform="rotate(-90 156 52.8)">2</text>
<text x="240.2" y="48.3">4</text>
<text x="240.2" y="50.8">5</text>
<text x="240.2" y="53.3">6</text>
<text x="256.2" y="53.3">10</text>
<text x="256.7" y="48.3">8</text>
<text x="256.7" y="50.8">9</text>
<text x="240.2" y="55.9">7</text>
<text x="240.2" y="58.4">8</text>
<text x="256.7" y="58.4">1</text>
<text x="240.2" y="63.5">1</text>
<text x="256.7" y="61">2</text>
<text x="256.7" y="63.5">3</text>
<text x="240.2" y="66">2</text>
<text x="240.2" y="68.6">3</text>
<text x="240.2" y="71.1">4</text>
<text x="256.7" y="66">4</text>
<text x="256.7" y="68.6">5</text>
<text x="256.7" y="71.1">6</text>
<text x="80.3" y="76.2">38</text>
<text x="80.3" y="73.7">39</text>
<text x="118.9" y="73.7">1</text>
<text x="118.9" y="76.2">2</text>
<text x="153.8" y="74.9">1</text>
<text x="153.8" y="77.5">2</text>
<text x="240.2" y="73.7">5</text>
<text x="240.2" y="76.2">6</text>
<text x="256.7" y="73.7">7</text>
<text x="256.7" y="76.2">8</text>
<text x="80.3" y="83.8">35</text>
<text x="80.3" y="81.3">36</text>
<text x="80.3" y="78.7">37</text>
<text x="118.9" y="78.7">3</text>
<text x="118.9" y="81.3">4</text>
<text x="118.9" y="83.8">5</text>
<text x="80.3" y="88.9">33</text>
<text x="80.3" y="86.4">34</text>
<text x="118.9" y="86.4">6</text>
<text x="118.9" y="88.9">7</text>
<text x="80.3" y="94">31</text>
<text x="80.3" y="91.4">32</text>
<text x="118.9" y="91.4">8</text>
<text x="118.9" y="94">9</text>
<text x="191.9" y="91.4">1</text>
<text x="191.9" y="94">2</text>
<text x="26.2" y="99.1">4</text>
<text x="46.5" y="99.1">6</text>
<text x="80.3" y="101.6">28</text>
<text x="80.3" y="99.1">29</text>
<text x="80.3" y="96.5">30</text>
<text x="118.4" y="96.5">10</text>
<text x="118.4" y="99.1">11</text>
<text x="118.4" y="101.6">12</text>
<text x="191.9" y="96.5">3</text>
<text x="191.9" y="99.1">4</text>
<text x="191.9" y="101.6">5</text>
<text x="26.2" y="102.9">3</text>
<text x="34" y="107.4" transform="rotate(-90 34 107.4)">1</text>
<text x="39.1" y="107.4" transform="rotate(-90 39.1 107.4)">2</text>
<text x="46.5" y="102.9">5</text>
<text x="80.3" y="106.7">26</text>
<text x="80.3" y="104.1">27</text>
<text x="118.4" y="104.1">13</text>
<text x="118.4" y="106.7">14</text>
<text x="191.9" y="104.1">6</text>
<text x="191.9" y="106.7">7</text>
<text x="80.3" y="111.8">24</text>
<text x="80.3" y="109.2">25</text>
<text x="118.4" y="109.2">15</text>
<text x="118.4" y="111.8">16</text>
<text x="191.9" y="111.8">1</text>
<text x="191.9" y="109.2">8</text>
<text x="80.3" y="119.4">21</text>
<text x="80.3" y="116.8">22</text>
<text x="80.3" y="114.3">23</text>
<text x="118.4" y="114.3">17</text>
<text x="118.4" y="116.8">18</text>
<text x="118.4" y="119.4">19</text>
<text x="191.9" y="114.3">2</text>
<text x="191.9" y="116.8">3</text>
<text x="191.9" y="119.4">4</text>
<text x="80.3" y="121.9">20</text>
<text x="191.9" y="121.9">5</text>
<text x="191.9" y="124.5">6</text>
<text x="191.9" y="127">7</text>
<text x="191.9" y="129.5">8</text>
<text x="236" y="134.1" transform="rotate(-90 236 134.1)">1</text>
<text x="231.9" y="139.7">3</text>
<text x="239.5" y="139.7">2</text>
<text x="243.6" y="146.8" transform="rotate(-90 243.6 146.8)">1</text>
<text x="239.5" y="152.4">3</text>
<text x="247.2" y="152.4">2</text>
<text x="104.9" y="163.1">1</text>
<text x="104.9" y="165.6">2</text>
<text x="114.6" y="165.6">15</text>
<text x="114.6" y="163.1">16</text>
<text x="45.2" y="174">1</text>
<text x="54.4" y="170.9" transform="rotate(-90 54.4 170.9)">6</text>
<text x="63" y="174">5</text>
<text x="104.9" y="168.1">3</text>
<text x="104.9" y="170.7">4</text>
<text x="104.9" y="173.2">5</text>
<text x="114.6" y="173.2">12</text>
<text x="114.6" y="170.7">13</text>
<text x="114.6" y="168.1">14</text>
<text x="45.2" y="179.1">3</text>
<text x="63" y="179.1">4</text>
<text x="104.9" y="175.8">6</text>
<text x="104.9" y="178.3">7</text>
<text x="114.6" y="178.3">10</text>
<text x="114.6" y="175.8">11</text>
<text x="54.4" y="183.6" transform="rotate(-90 54.4 183.6)">2</text>
<text x="104.9" y="180.8">8</text>
<text x="115.1" y="180.8">9</text>
</g>
<g font-size="1.8" fill="#0f0f0f">
<text x="140.4" y="43.6" transform="rotate(-90 140.4 43.6)">Vin</text>
<text x="59.7" y="75.9">CA2</text>
<text x="129.2" y="75.9">SCL_5V</text>
<text x="142.2" y="74.6">VREF</text>
<text x="59.7" y="78.4">CA1</text>
<text x="59.7" y="81">CA0</text>
<text x="129" y="78.4">SDA_5V</text>
<text x="55.9" y="98.8">VREF</text>
<text x="259.8" y="125" transform="rotate(-90 259.8 125)">IOREF</text>
<text x="208.3" y="139.4">SCL_5V</text>
<text x="270.8" y="139.4">SCL</text>
<text x="208.3" y="152.1">SDA_5V</text>
<text x="270.6" y="152.1">SDA</text>
<text x="92.7" y="163.5">CA2</text>
<text x="35.6" y="173.7">SCL_5V</text>
<text x="74.9" y="173.7">AD0</text>
<text x="92.7" y="168.6">CA1</text>
<text x="92.7" y="173.7">CA0</text>
<text x="35.6" y="178.8">SDA_5V</text>
<text x="74.9" y="178.8">AD1</text>
</g>
<g font-size="1.4" fill="#006464">
<text x="152.4" y="84.6">TP2</text>
<text x="157.5" y="84.6">TP4</text>
<text x="162.5" y="84.6">TP6</text>
<text x="167.6" y="84.6">TP8</text>
<text x="172.3" y="84.6">TP10</text>
<text x="177.4" y="84.6">TP13</text>
<text x="182.5" y="84.6">TP15</text>
<text x="187.5" y="84.6">TP17</text>
<text x="152.4" y="137.9">TP3</text>
<text x="157.5" y="137.9">TP5</text>
<text x="162.5" y="137.9">TP7</text>
<text x="167.6" y="137.9">TP9</text>
<text x="172.3" y="137.9">TP11</text>
<text x="177.4" y="137.9">TP14</text>
<text x="182.5" y="137.9">TP16</text>
<text x="187.5" y="137.9">TP18</text>
</g>
<g font-size=".7" fill="#840084">
<text x="272.7" y="24.8" transform="rotate(-90 272.7 24.8)">Socket_Arduino_Uno:Arduino_1pin</text>
<text x="284.2" y="24.7" transform="rotate(-90 284.2 24.7)">Socket_Arduino_Uno:Arduino_1pin</text>
<text x="250.4" y="49.3" transform="rotate(-90 250.4 49.3)">Socket_Arduino_Uno:Socket_Strip_Arduino_1x10</text>
<text x="247.9" y="56.9" transform="rotate(-90 247.9 56.9)">Socket_Arduino_Uno:Socket_Strip_Arduino_1x08</text>
<text x="247.9" y="76" transform="rotate(-90 247.9 76)">Socket_Arduino_Uno:Socket_Strip_Arduino_1x06</text>
<text x="250.4" y="76" transform="rotate(-90 250.4 76)">Socket_Arduino_Uno:Socket_Strip_Arduino_1x08</text>
</g>
</svg>
